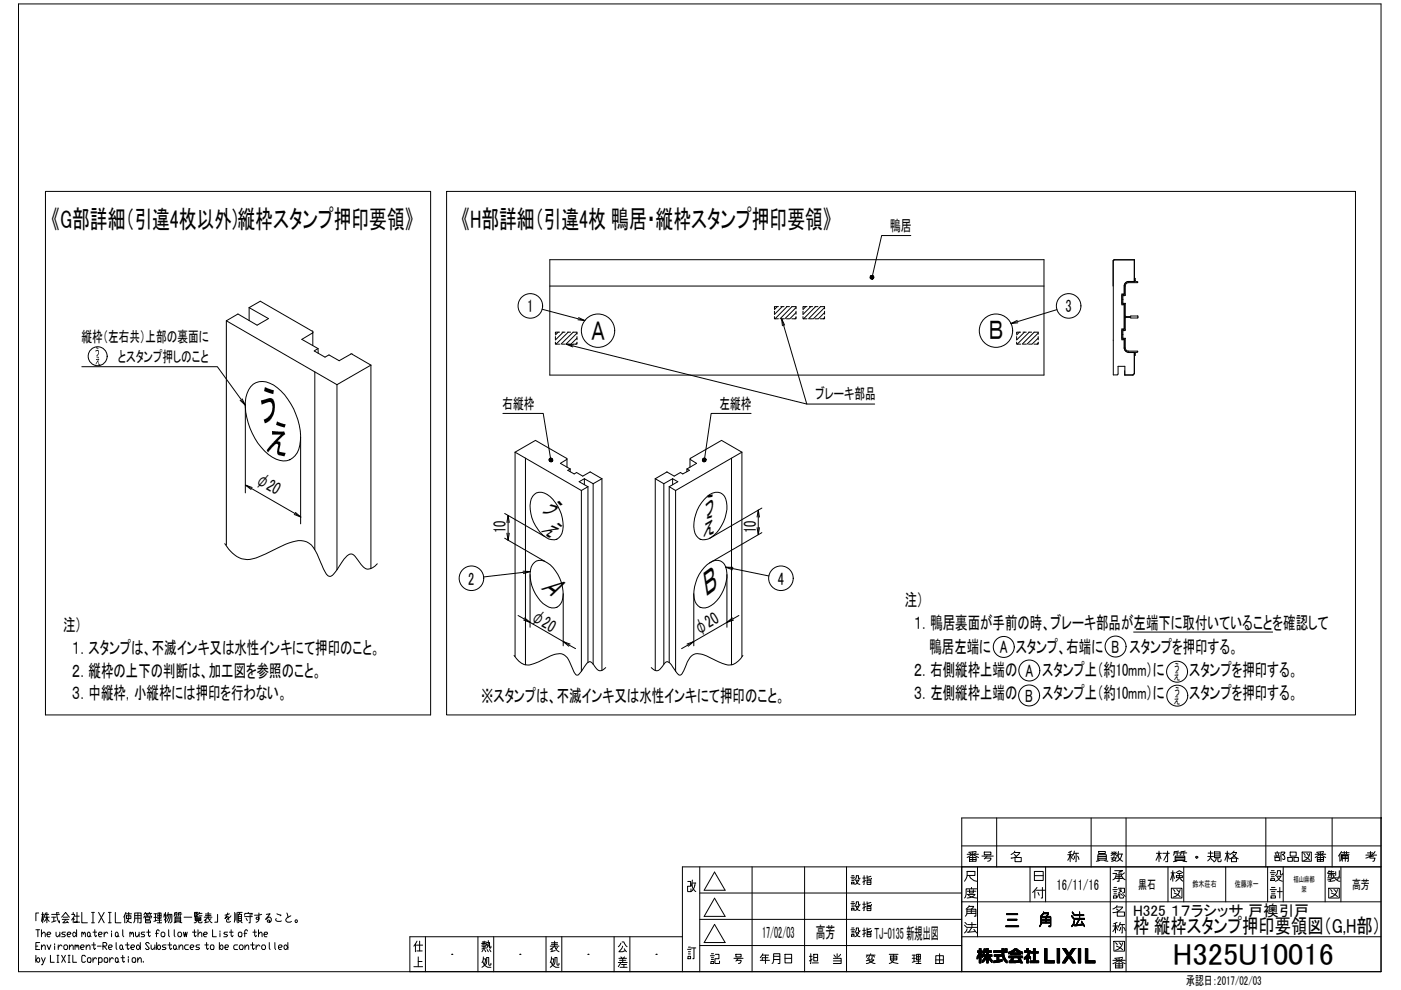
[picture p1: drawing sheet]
<svg xmlns="http://www.w3.org/2000/svg" width="297mm" height="210mm" viewBox="0 0 297 210" stroke-linecap="round" stroke-linejoin="round" font-family="sans-serif">
<!-- layer: TOS_WA -->
<g fill="none" stroke="#000" stroke-width=".21">
<path d="M3.9 .8h288.9v205.2h-288.9zM203.9 179.4h88.9M211.3 173.4v10.4M231.3 173.4v10.4M238.7 173.4v32.6M268.4 173.4v10.4M282.4 173.4v10.4M292.8 173.4h.1M292.8 173.4h-88.9v32.6M7.6 197.1h.8M8 197.1v1.5M8.2 193.6h-.6v1.6"/>
<path d="M8.4 199.8h-.8v1.5h.8M8.8 198.1l.6-.5 .2 .3v.7M8.8 197.1v1.5M8.8 193.9h.5M9 193.4v2.3M9.2 195.1l-.2-1.2-.2 1.5M9.4 195.4l.5-.9 .2 .6 .3 .3M9.4 194.5h1M9.6 193.9h.7M9.6 193.6l-.2 .7M9.9 193.4v2.3M10 198.1h.6l.2-.2-.2-.3h-.4l-.2 .3v.5l.2 .2h.4"/>
<path d="M11 194.5h.9M11 193.9h1.6M11.4 194.5v.9M11.9 197.6v.8l.2 .2h.2l.4-.5M11.9 195.2l-.9 .3M12 193.4a3.4 3.4 0 0 0 .6 2.3v-.5M12.2 193.4l.3 .2M12.7 197.6v1M13.1 194.5l.8-1.1 .8 1.1M13.2 194.9h1.4M13.4 194.5h1M13.9 197.6h-.6l-.2 .3 .2 .2h.4l.2 .3-.2 .2h-.6"/>
<path d="M13.9 194.9l-.6 .8 1-.2M14.2 195.3l.3 .4M14.3 198.1h.5l.3-.2-.3-.3h-.3l-.2 .3v.5l.2 .2h.3M15.2 193.9h.6v.3l-.6 .9M15.5 193.4v.5M15.6 197.6l.6 .5-.4 .5-.4-.2v-.5zM15.8 194.9l-.3-.3v1.1M15.9 194.3h.9M16.2 197.1v1.5M16.3 193.4v2.1h-.5h1.1M17.3 193.4v2.3h1.2M17.3 197.9l.2-.3 .2 .5"/>
<path d="M17.3 197.6v1M17.7 197.9l.2-.3 .2 .3v.7M18.7 197.6h.2l.2 .3v.5l-.2 .2h-.2l-.2-.2v-.5zM19.1 198.4l.2 .2M19.4 193.4h.6M19.4 195.7h.6M19.7 193.4v2.3M19.7 197.6h.8M19.9 199.8v1.3l.2 .2 .2-.2M20.1 197.1v1.3l.2 .2 .2-.2M20.9 198.1h.6l.2-.2-.2-.3h-.4l-.2 .3v.5l.2 .2h.4M20.9 193.4l1.2 2.3"/>
<path d="M22.1 193.4l-1.2 2.3M22.1 197.6v1M22.8 197.9l-.1-.3h-.2l-.4 .5M23 193.4h.6M23 195.7h.6M23.3 193.4v2.3M23.7 197.4v.2M23.7 197.9v.7M24.5 193.4v2.3h1.1M24.6 197.6h.2l.2 .3v.5l-.2 .2h-.2l-.1-.2v-.5zM24.6 199.8v1.3l.2 .2M25 198.4l.2 .2"/>
<path d="M26 197.1v1.3l.2 .2M26.4 194l-.2 .5M26.7 193.4l-.3 .6v1.7M26.7 193.7h1.2M26.8 194.2h1v.6h-1zM27 195.1l.1 .2 .8 .4M27 199.8v1.3l.2 .2 .2-.2M27.3 193.4a2.05 2.05 0 0 1-.6 2.3M27.5 197.9l.2-.3 .2 .5M27.5 197.6v1M27.9 197.9l.2-.3 .2 .3v.7M28.3 195.7l.3-.5v-1.6h1.3v2.1h-.3"/>
<path d="M28.6 194.7h1.3M28.6 194.1h1.3M28.7 197.6v.8l.2 .2h.2l.4-.5M29.2 193.6v2.1M29.5 197.6v1M29.7 199.8v1.5M30.5 194.6l.1-.3h1.6l-.2 .3M30.7 197.6h-.6l-.2 .3 .2 .2h.4l.2 .3-.2 .2h-.6M30.7 193.7h.6M30.8 194.5h1v.4h-1zM30.8 195.2h1.1v.5h-1.1zM30.8 193.4l-.3 .6"/>
<path d="M30.8 194.9v.3M31 193.7l.1 .3M31.1 197.6h.8M31.3 194v.3M31.5 197.1v1.3l.2 .2 .2-.2M31.6 193.7h.6M31.7 193.4l-.4 .6M31.8 193.7l.1 .3M32.6 193.7h.6M32.6 194.5h.6M33 193.7v1.6M33 197.9h.6"/>
<path d="M33.2 195.1l-.6 .3M33.2 199.8v1.5M33.3 195.7h1M33.4 195.1h.8M33.5 193.6h.6v1.1h-.6zM33.5 194.1h.6M33.8 197.4l-.2-.3-.4 .3v1.2M33.8 193.6v2.1M34.4 197.6h.3l.3 .3v.5l-.3 .2h-.3l-.3-.2v-.5zM34.8 193.7v.3h.5M34.8 194l-.1 .5M35.1 193.4v2.3"/>
<path d="M35.3 194.6l-.5 .5M35.6 193.9h.8v1.5l-.3 .3M35.7 193.4l-.4 1.1M35.8 197.1v1.3l.1 .2M35.8 193.9l-.1 .7-.4 .8M36 199.8v1.3l.2 .2 .2-.2M36.1 193.9l-.1 1.2-.3 .6M36.9 197.1v1.3l.2 .2M37 193.8h.7M37.1 194.5h1.2v.9h-1.2zM37.1 195.1h1.2M37.1 194.8h1.2"/>
<path d="M37.4 195.5l-.5 .2M37.4 193.8v.5M37.5 193.4l-.5 .1-.1 .8M37.8 193.8h.8M37.9 197.6h.4l.2 .3v.5l-.2 .2h-.4l-.2-.2v-.5zM38.1 195.5l.5 .2M38.2 193.8v.5M38.4 193.4l-.6 .1-.1 .8M38.9 197.6l.2 1 .2-1 .2 1 .2-1M39 194.5h1.7M40.8 197.6h.8M41.2 197.1v1.3l.2 .2 .2-.2"/>
<path d="M41.3 193.7h.6v.3h-.6M41.4 194.5h1.2v.7h-1.2zM41.4 194.9h1.2M41.4 194.7h1.2M41.6 193.4v.3M41.6 194v.3M41.8 195.2a.52 .52 0 0 1-.6 .5M42 193.4h-.7v.9h.7M42 198.1l.6-.5 .2 .3v.7M42 197.1v1.5M42.1 195.2l.1 .5h.5l.1-.3M42.2 193.7l-.1 .2"/>
<path d="M42.2 194.2h.6M42.3 193.4l-.1 .3h.6M43.2 198.1h.6l.2-.2-.2-.3h-.4l-.2 .3v.5l.2 .2h.4M43.3 195.2l.3-.3v.7M43.3 194.5h1.6M43.5 194.1h1.2M43.5 193.8h1.2M43.8 199.8v1.3l.2 .2 .2-.2M44.1 194.5l.5 .9 .3 .3M44.1 193.4v1.1l-.5 .4M44.2 195.4l-.8 .3M44.7 194.8l-.3 .2"/>
<path d="M45.1 197.1v1.5h.8M46.1 193.9v1.6h-.6M46.5 199.8v1.5M46.6 197.4v.2M46.6 197.9v.7M48.2 197.6h-.5l-.3 .3 .3 .2h.3l.2 .3-.2 .2h-.6M48.3 193.6l-.6 1.2 .7-.5 .1 .8M48.6 193.7l-.9 .3M48.6 197.6h.8M49 194.2l-1 .9 .2 .4h.4l.3-.1M49 197.1v1.3l.2 .2 .2-.2M49.8 193.4l-.1 2.1"/>
<path d="M50 193.7v1.4M50.3 193.4v2.1M50.4 193.4h.9M50.5 193.9h.7v1.3h-.7zM50.5 194.3h.7M50.5 194.8h.7M50.7 197.6h.4l.2 .3v.5l-.2 .2h-.4l-.2-.2v-.5zM50.7 195.2l-.3 .5M50.9 193.4l-.2 .5M51 195.2l.3 .5M51.7 197.9h.6M51.8 194l.1-.3h1.6l-.1 .3"/>
<path d="M51.8 194.3h1.7M52.2 194.7l.2 .5M52.5 197.4l-.2-.3h-.2l-.2 .3v1.2M52.6 193.4v.3M53 193.9v1.8h-.2M53.5 199.8v1.3l.2 .2 .2-.2M53.6 197.6h.8M54 197.1v1.3l.2 .2 .2-.2M54.8 198.1l.4-.5h.2l.2 .3v.7M54.8 197.1v1.5M54.9 193.6l-.1 1.3h-.4l-.1-.1 .1-.3h.4l.1 .6-.6 .4M55.5 193.9l-1.5 .1"/>
<path d="M56 198.1h.6l.2-.2-.2-.3h-.4l-.2 .3v.5l.2 .2h.4M56.5 193.9l.8-.2-1 1.2 .6-.4h.4l.2 .3v.4l-.2 .3h-.5l-.1-.3 .4-.1 .1 .4M57.1 199.8v1.3l.2 .2M58.3 199.8v1.3l.1 .2M58.6 194.8l-.2 .3 .4 .3h.7l.1-.2M58.7 193.7l.8 .3-.1 .2M60.8 193.6l.3 .9M61 199.8v1.5M61.7 194.2a1.13 1.13 0 0 0-1.1 1l.3 .3h.6l.3-.1M88.4 199.5l-.3 .6v1.7M89 199.5v2.1M90.2 198.6v7.4"/>
<path d="M101.3 198.6v7.4M102.3 199.7h.8M102.6 199.5v.5h-.4h1M103.2 199.8h.6l.1 1.2 .2-.1v-.3M103.5 199.4a1.97 1.97 0 0 1-.3 1.6M104.7 198.6v7.4M115.8 198.6v7.4M116.9 199.9h1.3M117.6 199.5v1.1l-.6 .5M119.1 198.6v7.4M130.2 198.6v7.4M131.6 200l-.5 .7"/>
<path d="M131.9 199.7h.4l.7 1M133.5 198.6v7.4M144.7 198.6h-57.8v7.4M145.8 186.9h.6v1h-.6v1.1h.7v-.5M146.7 187.4a1.9 1.9 0 0 0 .8 1.6M146.7 187.2h.8M146.8 186.6l-.3 1.3M147.4 187.2a2.28 2.28 0 0 1-.9 1.8M148.4 189.3h55.5M148.4 194.9h55.5M148.4 183.8v22.2M149.3 199.8l2.2-3.8 2.2 3.8"/>
<path d="M151.5 184.9l2.2 3.9h-4.4zM151.5 190.4l2.2 3.9h-4.4zM159.5 183.8v22.2M170.6 183.8v22.2M179.5 183.8v22.2M203.9 198.6h88.9M203.9 191.2h88.9M207.2 183.8v14.8M218.4 183.8v7.4M219.3 184.8h1.9v1.9h-1.9zM221.7 183.8v7.4M235.4 183.8v22.2"/>
<path d="M236.2 199.6h2.2v2.1h-2.2zM238 199.9a1.89 1.89 0 0 1-1.5 1.6M247.6 183.8v7.4M251 183.8v7.4M259.9 183.8v7.4M268.8 183.8v7.4M272.1 183.8v7.4M281 183.8v7.4M284.3 183.8v7.4M292.8 183.8h-148.1v22.2M7.6 200.6h.4M7.6 202.6v1.4"/>
<path d="M8 203.1l.4 .2v.5l-.2 .2-.6-.4zM8.8 200.9l.4-.6h.2l.2 .3v.7M8.8 200.3v1M8.8 203.1l.4 .9M9.6 203.1l-.6 1.4h-.2M10 200.3l.4 1 .4-1M10.7 202.6v1.4h.8M11.6 200.1v.2M11.6 200.6v.7M12.1 202.6h.4M12.1 204h.4M12.3 202.6v1.4"/>
<path d="M12.3 200.3v1M13.1 202.6l.8 1.4M13.2 200.6l-.4-.3-.5 .6M13.7 200.3h.4l.2 .3v.5l-.2 .2h-.4l-.2-.2v-.5zM13.9 202.6l-.8 1.4M14.5 202.6h.3M14.5 204h.3M14.6 202.6v1.4M14.7 200.9l.4-.6h.2l.2 .3v.7M14.7 200.3v1M15.4 202.6v1.4h.8M15.9 200.6l.2-.3 .2 .6"/>
<path d="M15.9 200.3v1M16.3 200.6l.2-.3 .2 .3v.7M17.1 200.9h.6l.2-.3-.2-.3h-.4l-.2 .3v.5l.2 .2h.4M18.1 202.8l-.2-.2h-.4l-.2 .2v1l.2 .2h.4l.2-.2M18.3 200.9l.4-.6h.2l.2 .3v.7M18.3 200.3v1M18.7 203.1h.4l.2 .2v.5l-.2 .2h-.4l-.2-.2v-.5zM19.5 200.3h.8M19.7 203.1v.9M20.5 203.3l-.2-.2h-.2l-.4 .5M20.6 200.6h.8M20.9 203.3l.2-.2h.4l.2 .2v.5l-.2 .2h-.6"/>
<path d="M20.9 203.1v1.4M21.8 200.6h.6l.2-.3-.2-.5h-.6v1.5M22 200.6l.6 .7M22.3 203.1h.4l.1 .2v.5l-.1 .2h-.4l-.2-.2v-.5zM23 200.9h.6l.2-.3-.2-.3h-.4l-.2 .3v.5l.2 .2h.4M23.3 203.1v.9M24 203.3l-.1-.2h-.2l-.4 .5M24.6 203.1h.2l.2 .2v.5l-.2 .2-.3-.2v-.5zM25 203.8l.2 .2M25.6 200.3h.2l.2 .3v.5l-.2 .2h-.2l-.2-.2v-.5zM25.6 203.1h.8M26 201.1l.2 .2"/>
<path d="M26 202.6v1.2l.2 .2 .2-.2M26.6 200.3h.8M27.2 202.8v.3M27.2 203.3v.7M27.8 200.9h.5l.3-.3-.3-.3h-.3l-.2 .3v.5l.2 .2h.3M28.2 203.1h.4l.2 .2v.5l-.2 .2h-.4l-.2-.2v-.5zM29.2 200.3h.2l.3 .6-.3 .4h-.2l-.3-.2v-.5zM29.2 203.6l.4-.5h.2l.2 .2v.7M29.2 203.1v.9M30.4 203.8v.2M31.7 200.1l-.3-.3h-.3l-.3 .3 .9 1-.3 .2h-.3l-.3-.2M32 200.3v.8l.2 .2 .6-.4"/>
<path d="M32.8 200.3v1M33.6 200.3h.2l.2 .3v.5l-.2 .2h-.2l-.4-.4zM35.2 200.3h-.6l-.2 .3 .2 .3h.4l.2 .2-.2 .2h-.6M35.6 200.3h.8M37 200.3l.4 .3v.5l-.2 .2-.4-.2v-.5zM37.4 201.1l.2 .2M38 200.9l.3-.6h.3l.2 .3v.7M38 200.3v1M39.9 200.3h-.5l-.3 .3v.5l.3 .2h.5M40.3 200.9h.6l.2-.3-.2-.3h-.4l-.2 .3v.5l.2 .2h.4M42.3 200.3h-.6l-.2 .3 .2 .3h.4l.2 .2-.2 .2h-.6M43.4 200.3h.8"/>
<path d="M44.8 200.3h.4l.2 .3v.5l-.2 .2h-.4l-.2-.2v-.5zM46.9 200.3h.2l.2 .3v.5l-.2 .2h-.2l-.4-.4zM47.7 200.9h.6l.2-.3-.2-.3h-.4l-.2 .3v.5l.2 .2h.4M50.4 200.3h-.6l-.2 .3v.5l.2 .2h.6M51 200.3h.3l.2 .3v.5l-.2 .2h-.3l-.3-.2v-.5zM51.9 200.9l.5-.6h.1l.2 .3v.7M51.9 200.3v1M53.1 200.3h.8M54.3 200.3v1M55.1 200.6l-.4-.3-.4 .6M55.7 200.3h.4l.2 .3v.5l-.2 .2h-.4l-.2-.2v-.5zM59 200.9h.6l.2-.3-.2-.3h-.3l-.3 .3v.5l.3 .2h.3"/>
<path d="M60.4 200.3h.2l.4 .6-.4 .4h-.2l-.2-.2v-.5zM88.1 200.1l-.4 .5M88.3 200.4h1.3M95.8 202.3h.1M102.2 200.7h.8M102.3 203.9l.4 .8 .7 .4h.7M102.5 203.3h.5l-.4 1.5-.4 .3M102.5 202.9l-.2 1-.1 .2M102.5 201.3l-.3 .5M102.5 200l-.3 .4M102.6 200.4v.7M102.7 201.3l.3 .5"/>
<path d="M102.8 200l.1 .4h.3v-.2M103 201l-.8 .2M103.3 200.3l.3 .3M103.3 201.3l.2 .5M103.8 201.3l.3 .5M104.1 204.2v.3l-.2 .2-.3-.2v-1.5h-.4l-.1 1.3-.2 .4M110.2 202.3h.1M116.7 201.3l.3-.2v.6M116.7 200.6h1.8M116.8 203.9l.4 .8 .6 .4h.7M116.9 203.3h.6l-.5 1.5-.3 .3M116.9 202.9l-.2 1.2"/>
<path d="M116.9 200.2h1.3M117.6 200.6l.5 .9 .4 .3M117.7 201.5l-.9 .3M118.2 200.9l-.4 .3M118.5 204.2v.3l-.2 .2-.2-.2v-1.5h-.4l-.1 1.3-.3 .4M124.7 202.3h.1M131.1 204.1h1.9M131.2 203.2h1.6M131.3 203.6h1.4M131.5 205.1h1.5M131.6 204.1l-.5 .9M131.6 202.9l.3 .3"/>
<path d="M131.8 204.5h1M132 200.6l-.1 .4-.7 .8h.8l.6-.3M132 203.2v.9M132.3 204.5v.6M132.4 201.2l.4 .6M132.4 202.9l-.2 .3M139.1 202.3h.1M145.8 201.3h.7M145.9 202.8h.5v.5h-.5zM146 202.3h.4M146 201.8h.4M146 200.8h.4"/>
<path d="M146.5 201h1M147.1 201v2.3h-.2M148.4 200.5h55.5M207.2 202.8v.5M207.2 201.6v.4M207.2 202.7v.5M207.3 201.6v.4M207.4 202.5l-.1 .7M207.5 201.6v.4M207.5 202.3v.7M207.5 201.6v1.3M207.6 201.1h.4v.5h.3v.4h-.3l.3 .5v.5l-.3-.4v1.6h-.4v-1.4l-.5 .6v-.5l.5-.9h-.4v-.4h.4z"/>
<path d="M207.7 201.1v3.1M207.8 201.1v3.1M207.9 201.1v3.1M208 201.1v3.1M208.1 201.6v.4M208.1 202.2v.5M208.1 202.3v.5M208.2 201.6v.4M208.2 202.3v.7M208.4 203.6v.4M208.4 201.9v.4M208.4 202.4v.4"/>
<path d="M208.4 203.5v.5M208.5 201.7v.6M208.5 202.4v.4M208.5 203.4v.5M208.6 201.6v.7M208.6 202.4v.4M208.6 203.3v.6M208.6 201.2h.4l-.1 .4h.3v-.5h.3v.5h.7v.3h-.7v.5h.8v.4h-.4l.4 .8v.5l-.8-1.1v1.2h-.3v-1.2l-.4 .6-.5 .5v-.5l.6-.8h-.5v-.4h.8v-.5h-.4l-.4 .4zM208.6 201.2v1M208.6 203.2v.6M208.7 201.2v.9M208.7 202.4v.4"/>
<path d="M208.7 203.1v.6M208.8 201.2v.8M208.8 202.4v.4M208.8 203v.7M208.8 201.2v.7M208.8 202.4v1.2M208.9 201.2v.7M208.9 202.4v1.1M208.9 201.2v.3M208.9 201.6v.3M208.9 202.4v1M209 201.6v.3"/>
<path d="M209.1 202.4l-.1 .9M209.2 201.6v.3M209.2 202.4v.6M209.2 201.1v3.1M209.3 201.1v3.1M209.4 201.1v3.1M209.5 201.1v3.1M209.6 201.6v.3M209.6 202.4v.7M209.7 201.6v.3M209.7 202.4v.8M209.7 202.4v1"/>
<path d="M209.8 201.6v.3M209.8 202.4v1.1M209.9 201.6v.3M209.9 202.4v1.3M210 201.6v.3M210 202.4v.4M210 203.1v.6M210 203.2v.6M210.1 201.6v.3M210.1 202.4v.4M210.1 203.4v.5M210.2 201.6v.3"/>
<path d="M210.2 202.4v.4M210.2 203.4v.5M210.3 202.4v.4M210.3 203.5v.5M210.3 203.6v.5M210.7 201.6h1.7v-.5h.4v.5h.8v.4h-.8l.2 .8 .6 .9v.5l-.6-.4a2.69 2.69 0 0 1-.6-1.8h-1.7zM210.7 201.6v.4M210.7 203.7v.4M210.8 202.4h1.5v.4h-.5v.8l.7-.2a.59 .59 0 0 1-.7 .6l-1.1 .1v-.4h.7v-.9h-.6zM210.8 201.6v.4M210.8 202.4v.4M210.8 203.7v.4"/>
<path d="M210.9 201.6v.4M210.9 202.4v.4M210.9 203.7v.4M211 201.6v.4M211 202.4v.4M211 203.7v.4M211.1 201.6v.4M211.1 202.4v.4M211.1 203.7v.4M211.2 201.6v.4M211.2 202.4v.4M211.2 203.7v.4"/>
<path d="M211.3 201.6v.4M211.3 202.4v.4M211.3 203.7v.3M211.4 201.6v.4M211.4 202.4v.4M211.4 203.7v.3M211.4 202.4v1.6M211.5 201.6v.4M211.5 202.4v1.6M211.6 201.6v.4M211.6 202.4v1.6M211.7 201.6v.4"/>
<path d="M211.7 202.4v1.6M211.8 201.6v.4M211.8 202.4v.4M211.8 203.6v.4M211.9 201.6v.4M211.9 202.4v.4M211.9 203.6v.3M212.1 201.6v.4M212.1 202.4v.4M212.1 203.5v.4M212.2 201.6v.4M212.2 202.4v.4"/>
<path d="M212.2 203.5v.4M212.3 201.6v.4M212.3 202.4v.4M212.3 203.5v.4M212.4 201.6v.4M212.4 203.5v.3M212.5 201.1v1.2M212.5 203.4v.4M212.5 201.1v1.6M212.6 201.1v2M212.7 201.1v2.2M212.8 201.1v2.4"/>
<path d="M212.9 201.6v.4M212.9 202.6v1M213 201.6v.4M213 202.8v.9M213 201.2h.6v.3h-.6zM213 201.2v.3M213 203.1v.7M213.1 201.2v.3M213.1 201.6v.4M213.1 203.2v.7M213.2 201.2v.3M213.2 201.6v.4"/>
<path d="M213.2 203.3v.6M213.2 203.4v.6M213.3 201.2v.3M213.3 201.6v.4M213.3 203.5v.5M213.3 203.6v.5M213.4 201.2v.3M213.4 201.6v.4M213.4 203.6l.1 .6M213.9 201.9l.6-.2 .6-.5h.5l.6 .5 .6 .2v.4l-.4-.2v.3h-2.1v-.3l-.4 .2zM213.9 202.7h2.9v.4h-1.8l-.3 .6h1.1l.3-.1-.3-.4h.5l.5 1h-.4l-.2-.3-.4 .2h-1.9v-.4h.3l.3-.6h-.6zM213.9 201.9v.4"/>
<path d="M213.9 202.7v.4M213.9 201.9v.3M214 201.8v.4M214 202.7v.4M214 203.7v.4M214.1 201.8v.4M214.1 202.7v.4M214.1 203.7v.4M214.2 201.8v.4M214.2 202.7v.4M214.2 203.7v.4M214.3 202.7v.4"/>
<path d="M214.3 201.7v.7M214.3 203.5v.6M214.4 201.7v.7M214.4 202.7v.4M214.4 203.3v.8M214.4 203.1v1M214.5 201.6v.8M214.5 202l.7-.3a.21 .21 0 0 1 .2-.2 .21 .21 0 0 1 .2 .2l.6 .3zM214.5 202.7v1.4M214.6 201.6v.8M214.6 202.7v1.4M214.7 201.5v.5"/>
<path d="M214.7 202v.4M214.7 202.7v1.4M214.7 202.7v.9M214.7 203.7v.4M214.8 201.5v.4M214.8 202v.4M214.8 202.7v.8M214.8 203.7v.4M214.9 201.4v.5M214.9 202v.4M214.9 202.7v.6M214.9 203.7v.4"/>
<path d="M214.9 201.4v.4M214.9 202.7v.4M215 201.3v.5M215 202v.4M215 202.7v.4M215 203.7v.4M215 201.2v.5M215.1 202v.4M215.1 202.7v.4M215.1 203.7v.4M215.2 201.2l-.1 .5M215.3 201.2v.4"/>
<path d="M215.3 202v.4M215.3 202.7v.4M215.3 203.7v.4M215.3 201.2v.3M215.4 201.2v.3M215.4 202v.4M215.4 202.7v.4M215.4 203.7v.4M215.4 201.2v.4M215.5 201.2v.4M215.5 202v.4M215.5 202.7v.4"/>
<path d="M215.5 203.7v.4M215.5 201.2v.5M215.6 201.2v.5M215.6 202v.4M215.6 202.7v.4M215.6 203.7v.4M215.7 201.3v.5M215.7 202v.4M215.7 202.7v.4M215.7 203.7v.4M215.8 201.3v.5M215.8 202v.4"/>
<path d="M215.8 202.7v.4M215.8 203.7v.4M215.8 201.4v.5M215.9 201.5v.4M215.9 202v.4M215.9 202.7v.4M215.9 203.2v.1M215.9 203.7v.3M216 201.5v.5M216 202v.4M216 202.7v.4M216 203.2v.3"/>
<path d="M216 203.6v.4M216.1 201.6v.8M216.1 202.7v.4M216.1 203.2v.8M216.1 203.2v.7M216.2 201.7v.7M216.2 202.7v.4M216.2 203.2v.7M216.3 201.7v.7M216.3 202.7v.4M216.3 203.2v.8M216.4 201.7v.7"/>
<path d="M216.4 202.7v.4M216.4 203.3v.8M216.4 201.7v.4M216.4 203.4v.8M216.5 201.7v.5M216.5 202.7v.4M216.5 203.5v.7M216.5 201.8v.4M216.5 203.7v.5M216.6 201.8v.4M216.6 202.7v.4M216.6 203.8v.4"/>
<path d="M216.7 201.8v.4M216.7 202.7v.4M216.7 204v.2M216.8 201.9v.4M216.8 202.7v.4M216.8 204.1v.1M217.2 203v.4M217.2 201.6v.3M217.3 201.6v.3M217.3 202.9v.5M217.4 201.6v.3M217.4 202.9v.4"/>
<path d="M217.5 201.6v.3M217.5 202.8v.5M217.6 201.6v.3M217.6 202.7v.5M217.6 202.6v.5M217.7 201.1h.3v.5h.5l-.4 1 .4 .3v.5l-.5-.4v1.2h-.3v-1.1l-.5 .3v-.4a1.48 1.48 0 0 0 .8-1.1h-.8v-.3h.5zM217.7 201.1v.8M217.7 202.6v1.6M217.7 202.5v1.7M217.8 201.1v.8M217.8 202.4v1.8M217.9 201.1v.8"/>
<path d="M217.9 202.3v1.9M218 201.1v.8M218 202.1v2.1M218 201.1v3.1M218.2 201.6v1.5M218.2 201.6v.9M218.2 202.6v.5M218.3 201.6v.7M218.3 202.7v.4M218.3 201.6v.6M218.3 202.8v.4M218.4 201.6v.3"/>
<path d="M218.4 202.8v.5M218.4 203.7v.4M218.5 202.8v.5M218.5 203.7v.4M218.6 203.7v.4M218.6 201.7v.4M218.7 201.7v.4M218.7 203.7v.4M218.8 201.7v.4M218.8 203.7v.4M218.9 201.7v.4M218.9 203.7v.4"/>
<path d="M219 201.7v.4M219 203.7v.4M219.1 201.7v.4M219.1 203.7v.4M219.1 201.1h.4v.6h.6v.4h-.6v1.6h.7v.4h-1.8v-.4h.7v-1.6h-.5v-.4h.5zM219.1 201.1v3M219.2 201.1v3M219.3 201.1v3M219.4 201.1v3M219.5 201.7v.4M219.5 203.7v.4M219.7 201.7v.4"/>
<path d="M219.7 203.7v.4M219.8 201.7v.4M219.8 203.7v.4M219.9 201.7v.4M219.9 203.7v.4M220 201.7v.4M220 203.7v.4M220.1 201.7v.4M220.1 203.7v.4M220.2 203.7v.4M221.5 201.1h.5v2.6h1.5v.5h-2zM221.5 201.1v3.1"/>
<path d="M221.6 201.1v3.1M221.7 201.1v3.1M221.8 201.1v3.1M221.9 201.1v3.1M222 201.1v3.1M222.1 203.7v.5M222.2 203.7v.5M222.3 203.7v.5M222.4 203.7v.5M222.5 203.7v.5M222.6 203.7v.5M222.7 203.7v.5"/>
<path d="M222.8 203.7v.5M222.9 203.7v.5M223 203.7v.5M223.1 203.7v.5M223.2 203.7v.5M223.3 203.7v.5M223.4 203.7v.5M223.5 203.7v.5M224.1 201.1h.5v3.1h-.5zM224.2 201.1v3.1M224.3 201.1v3.1M224.4 201.1v3.1"/>
<path d="M224.5 201.1v3.1M224.6 201.1v3.1M225.3 204.1v.1M225.3 201.1h.7l.6 1.1 .8-1.1h.6l-1.1 1.5 1.1 1.6h-.6l-.8-1.2-.8 1.2h-.6l1.1-1.6zM225.4 201.1v.1M225.4 204v.2M225.4 203.9v.3M225.5 201.1v.3M225.5 203.8v.4M225.5 201.1v.4M225.5 203.7v.5M225.6 201.1l.1 .5"/>
<path d="M225.7 203.5v.7M225.7 201.1v.6M225.7 203.4v.8M225.8 201.1v.7M225.8 203.3v.9M225.9 201.1v.8M225.9 203.2v.9M225.9 201.1v.9M225.9 203.1v.9M226 201.2v.9M226 203v.9M226 201.3v.9"/>
<path d="M226 202.9v.9M226.1 201.4v.9M226.1 202.8v.9M226.2 201.5v.9M226.2 202.8v.9M226.3 201.6v.9M226.3 202.6v.9M226.3 201.7v1.7M226.4 201.8v1.6M226.5 201.9v1.3M226.6 202.1v1M226.6 202.2v.8"/>
<path d="M226.7 202.1v1M226.8 202v1.2M226.9 201.9v1.4M226.9 201.8v1.6M227 201.7v1.8M227 201.6v.9M227 202.7v.9M227.1 202.8v1M227.1 201.4v.9M227.2 201.3v.9M227.2 203v.9M227.3 203.1l.1 1"/>
<path d="M227.4 201.1l-.1 1M227.4 201.1v.8M227.4 203.3v.9M227.5 201.1v.7M227.5 203.4v.8M227.6 201.1v.6M227.6 203.4v.8M227.6 201.1v.5M227.6 203.5v.7M227.7 201.1v.4M227.7 203.7v.5M227.7 201.1v.3"/>
<path d="M227.8 201.1v.2M227.8 203.8v.4M227.9 201.1v.1M227.9 203.9v.3M228 201.1h.1M228 204v.2M228.6 201.1h.5v3.1h-.5zM228.7 201.1v3.1M228.8 201.1v3.1M228.9 201.1v3.1M229 201.1v3.1M229.1 201.1v3.1"/>
<path d="M230.1 201.1h.5v2.6h1.6v.5h-2.1zM230.2 201.1v3.1M230.3 201.1v3.1M230.4 201.1v3.1M230.5 201.1v3.1M230.6 201.1v3.1M230.7 203.7v.5M230.8 203.7v.5M230.9 203.7v.5M231 203.7v.5M231.1 203.7v.5M231.2 203.7v.5"/>
<path d="M231.3 203.7v.5M231.4 203.7v.5M231.5 203.7v.5M231.6 203.7v.5M231.7 203.7v.5M231.8 203.7v.5M231.9 203.7v.5M232 203.7v.5M232.1 203.7v.5"/>
<circle cx="62.8" cy="195.3" r=".28"/>
</g>
<!-- layer: TOS_S1 -->
<g fill="none" stroke="#000" stroke-width=".21">
<path d="M9.6 40.6h81.7v111h-81.7zM94.7 40.6h192.7v111h-192.7zM116.6 55.1h104.7v24.4h-104.7zM240.6 59l-.1 .7h-1.2a.91 .91 0 0 0-.9 .9M240.6 59l.1 .5M240.7 59.5l.1 .2h.4v.2h-1.9a.7 .7 0 0 0-.7 .7v2M48 68l23.4 13.6M48 68v47.6M52.8 65.2l2.4-1.3 11 6.3M52.8 65.2l4.1 2.3-2.4 1.4-4.1-2.3-2.4 1.4M52.8 65.2v2.8M66.2 70.2l.2 .2-.2 .2-2.2 1.4 3.4 1.9"/>
<path d="M66.3 70.4v2.9M66.7 78.9v37.6M67.4 73.9l-.8 .5 2.3 1.3 .9-.4 2.1 1.2 2.5-1.4M67.4 73.9l.1 1M74.4 75h.3M74.6 75.1l4 2.3M78.6 77.4l-7.2 4.2M78.6 77.4v43.2M116.6 60.6h104.7M237.9 64.2l.1 .3h.2M237.9 71.6l.1 .3 .4 .1M238 70.9h.1"/>
<path d="M238.1 71.6l.4 .1M238.1 70.9v.8M238.2 62.7h.3M238.2 62.6l-.1 1.6 .4 .1M238.3 64.5l.1 .1M238.4 62.3l-.4 .2-.1 .2M238.4 69.7l-.4 .2-.1 .3M238.4 73.8a.91 .91 0 0 0 .9 .9M238.4 62.3v-1.7a.91 .91 0 0 1 .9-.9h1.2v-4.6h-4.3l-.2 .2v24.2h.9l.2-.2v-1.6h1.4v1.8h1.7l.3-.3v-4.5h-1.2M238.4 62.3h-.5v2.3h.5M238.4 69.8h-.5v2.2h.5M238.4 64.6v5.2"/>
<path d="M238.4 72v1.8M238.5 70.1h-.4l-.1 .8M238.5 71.7l.1 .1M238.5 64.3l.1 .1M238.6 73.8a.7 .7 0 0 0 .7 .7h1.9l-.1 .2h-.3l-.1 .6M238.6 64.4v2.7l2.6-.1M238.6 71.8v2M238.6 62.5l-.1 .1M238.6 69.9l-.1 .1M238.7 67.3h.9l.2 .1 1.5-.1M238.7 67.3l-.1 2.7M239.3 74.7h1.2v.7l.2-.1"/>
<path d="M241.2 67l.1 .1M241.2 67.1v.2M71.4 81.6v39.2M109.2 95.9v43.3M109.2 95.9l14.1 8.1M109.2 95.9l4.3-2.5 6.6 3.8M111.4 97.1v43.9M120.1 97.4l-1.3 .8 2.1 1.2M120.1 97.2v.2M120.2 97.3v1.7M120.9 99.4l-.5 .3 1.3 .8 .5-.3 1.4 .8 1.4-.9M120.9 99.4v.6"/>
<path d="M145.7 99.4l.5 .3-1.4 .8-.5-.3-1.4 .8-1.4-.9M145.7 99.4l-.1 .6M146.3 97.3v1.7M155.1 97.1v43.9M157.3 95.9l-4.3-2.5-6.6 3.8v.2l1.3 .8-2 1.2M157.3 95.9v43.3M157.3 95.9l-14.1 8.1M123.3 104v38.3M123.9 101.5l-1.1 .6 1.9 1.1M123.9 101.5l1.9 1.1M123.9 101.5v1.3M124.7 103.2l-1.4 .8"/>
<path d="M124.7 103.2v37.3M125.1 100.1h.1M125.2 100.1l2.4 1.4M125.8 102.6v38.2M127.6 101.5l-1.8 1.1M127.6 101.5v40.6M138.9 101.5l1.8 1.1M138.9 101.5v40.6M140.7 102.6v38.2M141.3 100.1h.2M141.3 100.1l-2.4 1.4M141.9 103.2l1.3 .8"/>
<path d="M141.9 103.2v37.3M142.6 101.5l1.1 .6-1.8 1.1M142.6 101.5l-1.9 1.1M142.6 101.5v1.3M143.2 104v38.3"/>
</g>
<!-- layer: TOS_M1 -->
<g fill="none" stroke="#000" stroke-width=".21">
<path d="M53.3 103.6l9.2 5.3M107 108.9l8.5 4.9M107 114.1l8.5 4.9M107.7 110.8v2.3M160.8 109.6v2.3M161.5 107.7l-11.1 6.5M161.5 112.9l-11.1 6.5M109.8 130.5l1.3 .7M112.4 132l7.1 4M120.7 136.8l1.3 .7M145.8 136.8l-1.3 .7M154.1 132l-7 4"/>
<path d="M156.7 130.5l-1.3 .7M240.4 134h29.4"/>
<circle cx="112.4" cy="64.9" r="2.6"/>
<circle cx="226.6" cy="64.9" r="2.6"/>
<circle cx="100" cy="122.6" r="2.6"/>
<circle cx="165.6" cy="122.6" r="2.6"/>
<circle cx="212.8" cy="137.2" r="2.22"/>
<circle cx="236.5" cy="137.1" r="2.22"/>
<circle cx="218.2" cy="147.5" r="2.22"/>
<circle cx="218.2" cy="142.2" r="2.22"/>
<circle cx="249.6" cy="142.4" r="2.22"/>
<circle cx="249.6" cy="147.5" r="2.22"/>
</g>
<!-- layer: 0 -->
<g fill="none" stroke="#000" stroke-width=".21">
<path d="M193.1 49.9h-6.2l-2 8.9M17.3 77.8h28.8l5.9 8.1M114.9 65.6l9.1 2.4M120 73l51.1 12.7M121.6 73.1l-1.6-.1 1.4 .6M122.7 67.3l1.3 .7-1.5-.2M165.7 67.6l5.4 18.1h14.3M166.4 68.9l-.7-1.3 .2 1.5M215.7 67.9l-1.4 .7 1.5-.2M224.1 65.6l-9.8 3M51.3 84.6l.7 1.3-1.1-1M106.6 87.7h8.6l1.6 9.8"/>
<path d="M159.2 87.7h-8.4l-1.5 9.8M52.1 102.9l1.2 .7M53.5 103.4l-1.4-.5 1.1 .9M62.5 108.9l1.3 .7M62.6 108.7l1.2 .9-1.4-.5M107.5 110.8l.2-1.5 .3 1.5M107.5 113.1l.2 1.4 .3-1.4M107.7 109.3v1.5M107.7 113.1v1.4M160.5 109.6l.3-1.5 .2 1.5M160.5 111.9l.3 1.5 .2-1.5M160.8 108.1v1.5"/>
<path d="M160.8 111.9v1.5M110.9 121.1l1.5 .1-1.4 .4M111.1 131.2l1.3 .8M111.2 131l1.2 1-1.4-.5M112.4 121.2l-9.9 1.1M119.5 136l1.2 .8M120.8 136.6l-1.3-.6 1.1 1M145.7 136.6l1.4-.6-1.2 1M147.1 136l-1.3 .8M153.9 120.3l9.1 1.8M155.3 131l-1.2 1 1.4-.5M155.4 120.3h-1.5l1.4 .5"/>
<path d="M155.4 131.2l-1.3 .8"/>
</g>
<!-- layer: TOS_K1 -->
<g fill="none" stroke="#000" stroke-width=".21">
<path d="M52 85.9v18.6M63.7 92.7v18.4M47.7 115.3a6.1 6.1 0 0 0 4.7 3.3l1.2-.1a23.8 23.8 0 0 0 5.5-2.4 7.5 7.5 0 0 1 5.9-1.2 4.2 4.2 0 0 1 2.3 2.6l1.9 4.2a.84 .84 0 0 0 1.5 .1l2.7-3.8a1.07 1.07 0 0 1 1.9-.1l1.3 1.8a1.74 1.74 0 0 0 2.9 .3l.5-.5M109 139a3.4 3.4 0 0 0 3.2 2l2-.7a10.9 10.9 0 0 1 4.1-1.7 2.27 2.27 0 0 1 2.5 1.7l.9 2.3a.68 .68 0 0 0 .9 .5l1.3-1.7a1.57 1.57 0 0 1 1.3-1.1l.9 1a1.25 1.25 0 0 0 1.1 .9 1.25 1.25 0 0 0 1.2-.7M112.4 121.8v11.2M119.4 125.9v11M147.1 125.9v11M154.1 121.8v11.2M157.5 139a3.4 3.4 0 0 1-3.2 2 15.1 15.1 0 0 1-4.5-1.9 2.59 2.59 0 0 0-3.6 .4l-1.4 3.1a.6 .6 0 0 1-.5 .5 .6 .6 0 0 1-.6-.2l-1.3-1.9a1.03 1.03 0 0 0-1.2-.6l-1 1.2a1.03 1.03 0 0 1-1.8 .2l-.3-.3"/>
<circle cx="20.7" cy="75.5" r="2.01"/>
</g>
<!-- layer: TOS_S2 -->
<g fill="none" stroke="#000" stroke-width=".21">
<path d="M240.5 59.7v-4.6h-4.3l-.2 .2v5.3M240.5 74.7v4.5l-.3 .3h-1.8v-.9M53.7 81.5a3.9 3.9 0 0 1 4.3 .1 13.7 13.7 0 0 1 5.6 12.7 3.5 3.5 0 0 1-2.1 3.2 3.5 3.5 0 0 1-3.8-.6 13.9 13.9 0 0 1-5.6-12.7 4.8 4.8 0 0 1 1.6-2.7zM113.3 119.2a2.09 2.09 0 0 1 2.7 .1 7.9 7.9 0 0 1 3.2 8.2 2.05 2.05 0 0 1-3.4 .9 7.9 7.9 0 0 1-3.2-8.2zM113.3 104.8a2.5 2.5 0 0 1 3.4 .5 8 8 0 0 1 2.5 7.8 2.05 2.05 0 0 1-3.4 .8 7.9 7.9 0 0 1-3.2-8.1zM149.3 105.9a2.94 2.94 0 0 1 3.9-1.1 4.8 4.8 0 0 1 .5 5 6.4 6.4 0 0 1-4.2 4.6 2.07 2.07 0 0 1-2.3-2 8.4 8.4 0 0 1 2.1-6.5zM149.3 120.3a2.94 2.94 0 0 1 3.9-1.1 4.8 4.8 0 0 1 .5 5 6.6 6.6 0 0 1-4.2 4.7 2.14 2.14 0 0 1-2.3-2.1 8.6 8.6 0 0 1 2.1-6.5z"/>
<circle cx="126.8" cy="70.1" r="3.5"/>
<circle cx="211.2" cy="70.1" r="3.5"/>
</g>
<!-- layer: TOS_K2 -->
<g fill="none" stroke="#000" stroke-width=".21">
<path d="M117.8 72.5v.5h.8M117.8 71.4v.6M118.3 70.4l-.5 .6M118.6 70.4h-.8v.5M119.2 73h.6M119.2 70.4h.6M119.4 70.4l-1.6 1.7M120.3 73h.7M120.3 70.4h.7M120.5 70.4l-2.6 2.6M121.5 70.4h.8v.5M121.5 70.4l-2.6 2.6"/>
<path d="M122.3 72.5v.5h-.8M122.3 70.6l-2.3 2.4M122.3 71.7l-1.2 1.3M122.3 72.7l-.2 .3M122.3 71.4v.6M164.2 67.1v.5h.8M164.2 66v.6M164.8 65l-.6 .6M165 65h-.8v.5M165.6 67.6h.6M165.6 65h.6M165.8 65l-1.6 1.7"/>
<path d="M166.7 67.6h.7M166.7 65h.7M166.9 65l-2.6 2.6M167.9 65h.9v.5M167.9 65l-2.5 2.6M168.8 67.1v.5h-.9M168.8 65.2l-2.4 2.4M168.8 66.3l-1.3 1.3M168.8 67.3l-.3 .3M168.8 66v.6M170.3 67.1v.5h.8M170.3 66v.6"/>
<path d="M170.8 65l-.5 .6M171.1 65h-.8v.5M171.6 67.6h.7M171.6 65h.7M171.9 65l-1.6 1.7M172.8 67.6h.6M172.8 65h.6M172.9 65l-2.5 2.6M173.9 65h.9v.5M174 65l-2.6 2.6M174.8 67.1v.5h-.9M174.8 65.2l-2.3 2.4"/>
<path d="M174.8 66.3l-1.3 1.3M174.8 67.3l-.2 .3M174.8 66v.6M215.5 72.5v.5h.9M215.5 71.4v.6M216.1 70.4l-.6 .6M216.4 70.4h-.9v.5M216.9 73h.7M216.9 70.4h.7M217.2 70.4l-1.7 1.7M218.1 73h.6M218.1 70.4h.6"/>
<path d="M218.2 70.4l-2.5 2.6M219.2 70.4h.9v.5M219.3 70.4l-2.6 2.6M220.1 72.5v.5h-.9M220.1 70.6l-2.4 2.4M220.1 71.7l-1.3 1.3M220.1 72.7l-.2 .3M220.1 71.4v.6"/>
</g>
<!-- layer: TOS_S1 -->
<g fill="#000" stroke="#000" stroke-width=".21">
<path d="M184.5 58.7v.2l.4-.1zM184.5 58.9l.4-.1-.3 .3zM184.9 58.8l-.3 .3 .2 .1z"/>
<path d="M184.9 58.8l-.1 .4h.2zM184.9 58.8l.3 .2-.2 .2zM184.9 58.8l.3 .2v-.1z"/>
<path d="M184.8 58.4l.1 .4 .1-.4zM184.6 58.5l.2-.1 .1 .4zM184.6 58.5l-.1 .2 .4 .1z"/>
<path d="M184.9 58.8l.3 .1v-.2zM184.9 58.8l.3-.3v.2zM185 58.4l-.1 .4 .3-.3z"/>
<path d="M116.4 97.6l.1 .2 .3-.3zM116.5 97.8l.3-.3-.1 .4zM116.8 97.5l-.1 .4h.2z"/>
<path d="M116.6 97.2l.2 .3-.1-.4zM116.6 97.2l.2 .3-.4-.1zM116.4 97.4v.2l.4-.1z"/>
<path d="M116.8 97.5l.1 .4 .1-.1zM116.8 97.5l.4 .1-.2 .2zM116.8 97.5l.4 .1v-.1z"/>
<path d="M116.8 97.5h.4l-.1-.2zM116.9 97.2l.2 .1-.3 .2zM116.7 97.1l.1 .4 .1-.3z"/>
<path d="M149 97.5v.1l.3-.1zM149 97.6l.3-.1-.2 .3zM149.3 97.5l-.2 .3 .2 .1z"/>
<path d="M149.3 97.5v.4h.2zM149.3 97.5l.3 .3-.1 .1zM149.3 97.5l.3 .3 .1-.2z"/>
<path d="M149.2 97.2l.1 .3 .1-.4zM149.2 97.2l.1 .3-.3-.2zM149 97.3v.2h.3z"/>
<path d="M149.3 97.5l.4 .1v-.2zM149.5 97.2l.2 .2-.4 .1zM149.4 97.1l-.1 .4 .2-.3z"/>
</g>
<g font-size="8.6">
<text x="54.8" y="88.9" transform="rotate(3 54.8 88.9)">う</text>
<text x="56.2" y="95.5" transform="rotate(12 56.2 95.5)">え</text>
</g>
<text font-size="7.3" x="149.7" y="126.5" transform="rotate(-37 149.7 126.5)">Ｂ</text>
<text font-size="6.7" x="114.6" y="124.8" transform="rotate(35 114.6 124.8)">Ａ</text>
<text font-size="6.5" x="248.7" y="204.5">H325U10016</text>
<text font-size="6.2" x="212" y="197.6">三 角 法</text>
<g font-size="5.7">
<text x="209.7" y="71.9">Ｂ</text>
<text x="125.4" y="72">Ａ</text>
</g>
<g font-size="5.4">
<text x="10.9" y="48.3">《G部詳細（引違4枚以外)縦枠スタンプ押印要領》</text>
<text x="97.8" y="48.3">《H部詳細（引違4枚 鴨居・縦枠スタンプ押印要領》</text>
</g>
<g font-size="5.3">
<text x="149" y="113.9" transform="rotate(-23 149 113.9)">え</text>
<text x="149.4" y="109.3" transform="rotate(-24 149.4 109.3)">う</text>
<text x="203.9" y="183.8">番号</text>
<text x="213.1" y="183.8">名 称</text>
<text x="231.1" y="183.8">員数</text>
<text x="243.8" y="183.8">材質・規格</text>
<text x="268.8" y="183.8">部品図番</text>
<text x="282.6" y="183.8">備 考</text>
<text x="203.2" y="191.6">度</text>
<text x="203.2" y="188">尺</text>
<text x="217.7" y="191.6">付</text>
<text x="234.6" y="191.6">認</text>
<text x="234.6" y="188">承</text>
<text x="246.9" y="188">検</text>
<text x="247.3" y="191.6">図</text>
<text x="268.1" y="191.6">計</text>
<text x="268.1" y="188">設</text>
<text x="280.1" y="188">製</text>
<text x="280.5" y="191.6">図</text>
<text x="179.2" y="194.4">設指</text>
<text x="203.6" y="195.4">角</text>
<text x="234.6" y="195.4">名</text>
<text x="203.2" y="199">法</text>
<text x="234.6" y="199">称</text>
<text x="149.2" y="205.7">記 号</text>
<text x="159.8" y="205.7">年月日</text>
<text x="170.4" y="205.7">担 当</text>
<text x="182.4" y="205.7">変 更 理 由</text>
<text x="234.6" y="206.4">番</text>
</g>
<g font-size="5.1">
<text x="114.6" y="112.5" transform="rotate(32 114.6 112.5)">え</text>
<text x="114.8" y="108.1" transform="rotate(32 114.8 108.1)">う</text>
</g>
<g font-size="4.9">
<text x="179.2" y="188.7">設指</text>
<text x="179.2" y="199.7">設指</text>
<text x="86.4" y="206">上</text>
</g>
<text font-size="4.3" x="240.2" y="197.9">枠 縦枠スタンプ押印要領図（G,H部）</text>
<g font-size="3.8">
<text x="111.7" y="66.2">1</text>
<text x="225.9" y="66.2">3</text>
<text x="54" y="102.4" transform="rotate(30 54 102.4)">φ20</text>
<text x="107.3" y="113" transform="rotate(-90 107.3 113)">10</text>
<text x="160.3" y="113" transform="rotate(-90 160.3 113)">10</text>
<text x="99.3" y="123.9">2</text>
<text x="164.9" y="123.9">4</text>
<text x="112.4" y="131.5" transform="rotate(30 112.4 131.5)">φ20</text>
<text x="191.8" y="128.6">注）</text>
<text x="13.4" y="133.7">注）</text>
<text x="148.1" y="134.6" transform="rotate(-30 148.1 134.6)">φ20</text>
<text x="192" y="133.5">１．鴨居裏面が手前の時、ブレーキ部品が左端下に取付いていることを確認して</text>
<text x="13.5" y="138.7">１．スタンプは、不滅インキ又は水性インキにて押印のこと。</text>
<text x="13.5" y="143.5">２．縦枠の上下の判断は、加工図を参照のこと。</text>
<text x="192" y="138.4">鴨居左端に　　　スタンプ、右端に B スタンプを押印する。</text>
<text x="192" y="143.3">２．右側縦枠上端の　　　スタンプ上（約10mm）に　　　スタンプを押印する。</text>
<text x="211.9" y="138.5">A</text>
<text x="217.4" y="143.5">A</text>
<text x="13.5" y="148.2">３．中縦枠，小縦枠には押印を行わない。</text>
<text x="102" y="148.8">※スタンプは、不滅インキ又は水性インキにて押印のこと。</text>
<text x="192" y="148.3">３．左側縦枠上端の　　　スタンプ上（約10mm）に　　　スタンプを押印する。</text>
<text x="217.3" y="148.8">B</text>
</g>
<g font-size="3.4">
<text x="161.6" y="198.9">17/02/03</text>
<text x="173" y="199">高芳</text>
<text x="185.4" y="199">TJ-0135 新規出図</text>
</g>
<g font-size="3.2">
<text x="188.8" y="49">鴨居</text>
<text x="17.3" y="72.6">縦枠（左右共）上部の裏面に</text>
<text x="25" y="76.7">とスタンプ押しのこと</text>
<text x="106.5" y="86.7">右縦枠</text>
<text x="152.6" y="86.7">左縦枠</text>
<text x="172.9" y="84.7">ブレーキ部品</text>
<text x="224" y="188.6">16/11/16</text>
<text x="240.2" y="194.2">H325 １７ラシッサ 戸襖引戸</text>
</g>
<g font-size="2.7">
<text x="241.3" y="188.4">黒石</text>
<text x="286.7" y="188.5">高芳</text>
<text x="251.5" y="208.8">承認日：2017/02/03</text>
</g>
<g font-size="2.2">
<text x="20.1" y="75.3">う</text>
<text x="20.2" y="77.2">え</text>
<text x="249" y="142.4">う</text>
<text x="248.9" y="144.2">え</text>
<text x="248.9" y="149.3">え</text>
<text x="249.1" y="147.4">う</text>
</g>
<g font-size="1.8">
<text x="252.8" y="188.2">鈴木荘右</text>
<text x="261.8" y="188.2">佐藤淳一</text>
</g>
<g font-size="1.6">
<text x="274.2" y="187.1">福山麻都</text>
<text x="276" y="189.1">架</text>
</g>
</svg>
